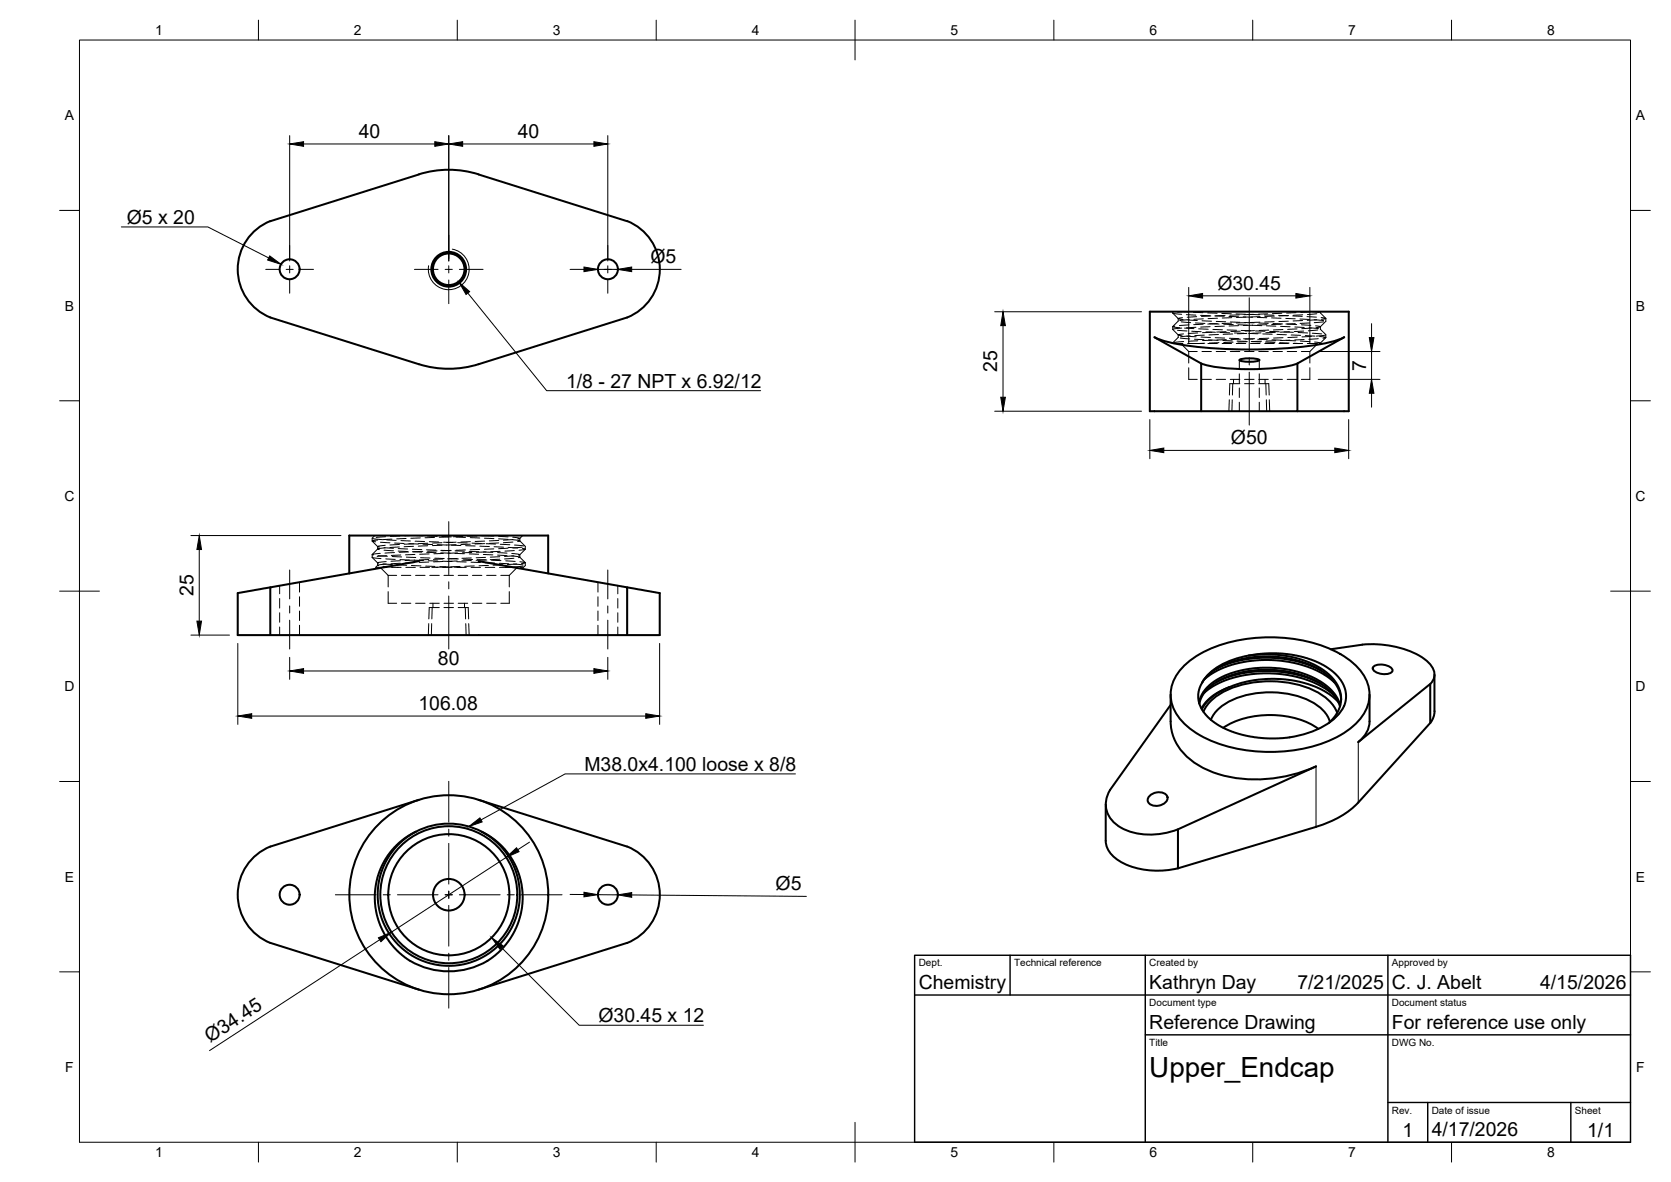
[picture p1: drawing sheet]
<svg xmlns="http://www.w3.org/2000/svg" width="420mm" height="297mm" viewBox="0 0 420 297" stroke-linecap="round" stroke-linejoin="round" font-family="sans-serif">
<!-- layer: Hidden -->
<g fill="none" stroke="#000" stroke-width=".25">
<path d="M294.9 78.3v.4M294.9 78.7l1.4 1.4-.1 .6M294.9 78.6l.4 .2 1.8 .2M297.3 79.8l-1.1 .3 1.3 .2M298.3 79.1l2.4 .1M298.9 78.4h-2.8M300.1 78.5l2.4 .1M300.9 79.6l-2.4 .1M301.9 79.3h2.3M303.6 78.6l2.4 .1M304.5 79.4l-2.4 .1M305.4 79.4l2.4 .1"/>
<path d="M306.1 80l-2.3 .1M307.2 78.8l2.4 .1M308 79.3l-2.4 .1M309 79.5l2.4 .1M309.7 79.8l-2.4 .1M310.8 78.9l2.4 .1M311.6 79.1l-2.4 .1M312.6 79.6l2.4 .1M313.3 79.7l-2.4 .1M314.3 79l2.4 .1M315.2 79l-2.4 .1M316.1 79.8h2.4"/>
<path d="M316.8 79.6l-2.3 .1M317.9 79.1l2.4 .1M318.7 78.9l-2.3 .1M319.7 79.9l2.4 .1M320.4 79.4l-2.4 .1M321.5 79.3l2.4 .1M322.3 78.7l-2.4 .1M324 79.3l-2.4 .1M325.1 79.4l2.3 .1M325.9 78.6l-2.4 .1M327.6 79.1l-2.4 .1M328.6 79.6l2.4 .1"/>
<path d="M329.4 78.4l-2.3 .1M329.9 78.3l1.8 .2M331.1 78.9l-2.4 .1M332 78.6l1.4 1.4v.7l-1.4 1.4M332 78.3v.3M332.2 79.8l1.2 .2-1.1 .2M295.4 81.9l-.5 .2 1.8 .3M296.1 83l2.4 .2M296.3 80.7l-1.4 1.4v.7l1.3 1.4 .1 .6-1.4 1.5h2.5M296.8 84.9l2.3 .3M296.9 86.3l2 2M297 80.9l2.4 .2"/>
<path d="M297.1 82.5l-2.2 .3M297.6 83.9l-1.4 .3 1 .2M297.6 85.8l-2.3 .2M297.8 82.5l2.4 .1M298.4 84.5l2.4 .1M298.6 86.3h2.6M298.7 80.4l2.4 .1M298.9 88.3h2.1M298.9 92.4v2.9h2.1M298.9 88.3v2.9M299 81.6l-2.4 .2M299 80.3l-2.4 .3"/>
<path d="M299.2 84.4l-2.3 .2M299.7 83.2l2.3 .2M300.3 85.2l2.4 .2M300.6 81.2l2.4 .1M300.7 82.3l-2.4 .1M301.2 83.7l-2.4 .1M301.2 85.6l-2.4 .2M301.4 82.6l2.4 .1M302 84.7l2.4 .1M302.2 88.3h2.4M302.2 95.3h2.4M302.2 80.6l2.4 .1"/>
<path d="M302.5 81.5l-2.4 .1M302.6 80.1l-2.4 .1M302.8 84.2l-2.4 .1M302.9 86.3h-1.7h1.3M303.2 83.4l2.4 .1M303.7 86.3h2.4M303.9 85.4l2.4 .1M304.1 81.3l2.4 .1M304.3 82.1l-2.4 .1M304.7 83.5l-2.4 .1M304.8 85.5l-2.4 .1M305 82.8l2.4 .1"/>
<path d="M305.5 84.9h2.4M305.8 88.3h2.4M305.8 95.3h2.4M305.8 80.8l2.4 .1M306.1 81.3l-2.4 .1M306.4 84.1l-2.4 .1M306.5 86.1l-2.4 .1M306.8 83.6h2.4M307.3 86.3h2.4M307.5 85.6l2.3 .1M307.7 81.5l2.4 .1M307.8 82h-2.3"/>
<path d="M308.3 83.4h-2.4M308.3 85.4l-2.4 .1M308.5 82.9l2.4 .1M309.1 85l2.4 .1M309.2 96.4h2.5M309.4 88.3h2.3M309.4 95.3h2.3M309.4 80.9l2.4 .1M309.7 81.2l-2.4 .1M309.9 83.9l-2.3 .1M310 96.4l-.1 2.9M310 86l-2.3 .1"/>
<path d="M310.2 95.3v1.1M310.4 83.7h2.3M310.9 86.3h2.3M311 85.7l2.4 .1M311.3 81.6l2.4 .1M311.4 81.8l-2.4 .1M311.6 90.5v2.2M311.6 93.9v2.4M311.6 97.5v2.4M311.9 83.2l-2.4 .1M311.9 85.2l-2.4 .1M312.1 83l2.4 .1"/>
<path d="M312.7 85.1l2.4 .1M312.9 88.3h2.4M312.9 95.3h2.4M312.9 96.4h2.4M312.9 81.1h2.4M313.2 81.1l-2.3 .1M313.5 83.8l-2.4 .1M313.6 85.9h-2.3M313.9 83.8l2.4 .1M314.4 86.3h2.4M314.6 85.8l2.4 .1M314.9 81.8h2.3"/>
<path d="M315 81.7l-2.4 .1M315.4 83.1l-2.3 .1M315.5 85.1l-2.4 .1M315.7 83.2h2.4M316.3 85.3l2.3 .1M316.5 88.3h2.4M316.5 95.3h2.4M316.5 96.4h2.5M316.5 81.2l2.4 .1M316.6 90.5v2.2M316.6 93.9v2.4M316.6 97.5v2.4"/>
<path d="M316.8 81l-2.4 .1M317.1 83.7h-2.4M317.2 85.8h-2.4M317.5 83.9l2.4 .1M318 86.3h2.4M318.1 95.3v1.1M318.2 86l2.4 .1M318.3 96.4l.1 2.9M318.4 81.9l2.4 .1M318.6 81.6l-2.4 .1M319 83h-2.4M319 85l-2.3 .1"/>
<path d="M319.3 83.3l2.3 .1M319.8 85.4l2.4 .1M320.1 81.3l2.4 .1M320.1 88.3h2.4M320.1 95.3h2.4M320.4 80.8l-2.4 .1M320.7 83.5l-2.4 .1M320.8 85.6l-2.4 .1M321.1 84l2.3 .1M321.6 86.3h2.4M321.8 86.1l2.3 .1M322 82l2.4 .1"/>
<path d="M322.1 81.5l-2.4 .1M322.6 82.8l-2.4 .1M322.6 84.9h-2.4M322.8 83.4l2.4 .1M323.3 80l2.4 .1M323.4 85.5l2.4 .1M323.7 81.5l2.4 .1M323.7 88.3h2.3M323.7 95.3h2.3M323.9 80.7l-2.3 .1M324.2 83.4l-2.4 .1M324.3 85.5l-2.3 .1"/>
<path d="M324.7 84.2l2.3 .1M325.2 86.3h2.3M325.3 86.3h1.4M325.6 82.2l2.3 .1M325.7 81.3l-2.4 .1M326.1 82.7l-2.3 .1M326.2 84.7l-2.4 .1M326.4 83.6l2.4 .1M326.9 80.2l2.3 .1M327 85.7l2.4 .2M327.2 88.3h2.2M327.2 81.6l2.4 .2"/>
<path d="M327.5 80.5l-2.4 .2M327.8 83.2l-2.4 .1M327.9 85.3l-2.4 .1M328.2 84.3l2.4 .2M328.7 86.3h2.4M329.1 82.4l2.4 .2M329.3 81.2l-2.4 .1M329.4 92.4v2.9h-2.2M329.7 82.5l-2.4 .1M329.8 84.5l-2.4 .2M330 83.7l2.3 .2M330.4 80.4l2.4 .2"/>
<path d="M330.5 85.9l1.5 .3-.3 .1 .3-.1M330.8 81.9l1.2 .2-1.1 .2M331.1 80.4l-2.4 .1M331.3 82.9l-2.3 .2M331.3 86.3l-1.9 2v2.9M331.5 85.1l-2.4 .2M331.8 84.5l1.6 .3-.7 .2M332 82.7l1.4 1.4M332 82.1v.6M332.8 80.9l-2.3 .2M333.3 84.2l-2.4 .3M333.4 84.1v.7"/>
<path d="M333.4 84.8l-1.4 1.4M338 84.8h.1M309.8 100.5v2.8M311.6 101.1v2.2M316.6 101.1v2.2M318.4 100.5l.1 2.8M93.6 135.3v.7l1.4 1.4v.6l-1.4 1.3v.8M93.7 135.3l2.4 .3M94.2 134.6l-.6 .6M95 135.7l-1.4 .2 .9 .3M95 139.6l2.4 .2M95.6 139.1l-2 .2 .3 .2"/>
<path d="M95.7 136.3l2.3 .1M96.6 137.6l2.3 .2M96.6 138.3l2.3 .1M96.8 137.7l-1.8 .3 .4 .1M96.9 137l-1.9 .3 .4 .2M97 134.9l-2.4 .2M97.2 139.6l-2.4 .2M97.2 135.7l2.4 .1M98.6 135.5l-2.4 .1M98.6 139.9l2.4 .1M99.2 138.9l-2.4 .1M99.2 136.5l2.4 .1"/>
<path d="M100.1 137.9l2.4 .1M100.1 138.5l2.4 .1M100.4 137.5l-2.4 .1M100.4 136.8l-2.4 .2M100.5 134.7l-2.4 .1M100.8 139.5l-2.4 .1M100.8 135.9l2.4 .1M102.1 135.3l-2.4 .1M102.7 138.7l-2.3 .1M102.8 136.6l2.4 .1M103.1 134.6h-1.4M103.7 138l2.4 .1"/>
<path d="M103.7 138.6l2.4 .2M104 137.3l-2.4 .1M104 136.7l-2.4 .1M104.3 139.3l-2.3 .1M104.4 136l2.4 .1M104.5 134.6l1.8 .1M105.7 135.2l-2.4 .1M106.3 138.6h-2.4M106.4 136.8h2.4M107.3 138.2l2.3 .1M107.3 138.8l2.3 .1M107.5 134.7l2.4 .1"/>
<path d="M107.5 137.1l-2.3 .2M107.6 136.5l-2.4 .1M107.9 139.2l-2.4 .1M107.9 136.1l2.4 .1M109.3 135.1h-2.4M109.9 138.4l-2.4 .1M109.9 136.9h4.8M110.8 138.3l2.4 .1M110.8 138.9l2.4 .1M111.1 134.8l2.4 .1M111.1 137l-2.4 .1M111.1 136.4l-2.3 .1"/>
<path d="M111.5 139.1l-2.4 .1M111.5 136.3h2.4M112.8 134.9l-2.4 .1M113.5 138.3l-2.4 .1M113.5 137l2.4 .1M114.4 138.4l2.4 .1M114.4 139.1l2.4 .1M114.7 135l2.4 .1M114.7 136.3h-2.4M115 139l-2.3 .1M115.1 136.4h2.4M116.4 134.8l-2.4 .1"/>
<path d="M117 138.2l-2.4 .1M117.1 137.1l2.4 .1M118 138.6h2.4M118 139.2l2.4 .1M118.2 135.1l2.4 .1M118.3 136.7l-2.4 .1M118.3 136.1l-2.4 .1M118.6 138.8l-2.4 .1M118.7 136.5l2.3 .1M120 134.7l-2.4 .1M120.6 138.1l-2.4 .1M120.6 137.3l2.4 .1"/>
<path d="M121.5 138.7l2.4 .1M121.5 139.3l2.4 .2M121.8 134.6l2.4 .1M121.8 135.2l2.4 .1M121.8 136.6l-2.4 .1M121.9 136l-2.4 .1M122.2 138.7l-2.4 .1M122.2 136.6l2.4 .1M122.5 134.6h-1.3M124.2 137.9l-2.4 .1M124.2 137.4l2.4 .1M125.1 138.9l2.4 .1"/>
<path d="M125.1 139.5l2.4 .1M125.4 134.8l2.3 .1M125.4 135.4l2.4 .2M125.4 136.4l-2.4 .2M125.4 135.8l-2.4 .1M125.7 139.9l-2.4 .1M125.8 138.6h-2.4M125.8 136.8l2.4 .1M127.7 137.8l-2.3 .1M127.8 137.6l2.4 .1M128.7 139.1l2 .3-.3 .1M128.7 139.7l2 .3-.3 .2"/>
<path d="M128.9 135l1.8 .3-.5 .2M128.9 135.6l1.8 .3-.5 .2M129 136.2l-2.4 .2M129 135.6l-2.4 .1M129.2 139.7l-2.3 .1M129.3 138.4l-2.3 .1M129.4 137l2.3 .2M130.7 135.3v.6l1.4 1.4v.7l-1.4 1.4M130.7 139.4v.6M131.3 137.5l-2.4 .2M131.4 137.8l.7 .2-1.6 .3M131.4 134.6l-.7 .7"/>
<path d="M70.3 147.2v2M70.3 150.4v2.4M70.3 154v2.4M70.3 157.6v2M75.3 146.3v2.5M75.3 150v2.4M75.3 153.6v2.3M75.3 157.1v2.5M93.6 140.1l1.4 1.4M93.6 140l.3 .2 1.9 .2M95 141.4v.7l-.6 .5h2.9M95.6 142.6l2 2"/>
<path d="M96.3 141.7l2.4 .2M96.3 142.3l2.4 .2M97 140.4l2.4 .2M97.1 141.1l-2.1 .3 .1 .1M97.1 141.8l-2.1 .3 .1 .1M97.6 144.6h2.1M97.6 148.7v2.9h2.1M97.6 144.6v2.9M98.5 142.6h2.4M99.9 142l2.4 .1M99.9 142.6h.2M100.6 140.6l2.4 .1"/>
<path d="M100.7 140.9l-2.4 .1M100.7 141.5l-2.4 .2M100.9 144.6h2.4M100.9 151.6h2.4M102 142.6h2.4M102.2 140l2.3 .1M103.4 142.1l2.4 .1M104.1 140.8l2.4 .1M104.2 140.7l-2.3 .2M104.2 141.4l-2.3 .1M104.5 144.6h2.4M104.5 151.6h2.4"/>
<path d="M105.3 141h.1M105.6 142.6h2.4M105.7 140.2h2.4M107 142.3l2.4 .1M107.7 140.9l2.4 .1M107.8 140.6l-2.4 .1M107.8 141.3h-2.4M107.9 152.7h2.5M108.1 144.6h2.3M108.1 151.6h2.3M108.5 156.7v2.9M108.6 142.6h1.5"/>
<path d="M108.7 152.7l-.1 2.8M108.9 151.6v1.1M109.3 140.3l2.4 .1M110.6 142.4l2.4 .1M111.3 141l2.4 .1M111.3 142.6h2.4M111.4 140.5l-2.4 .1M111.4 141.1l-2.4 .1M111.6 144.6h2.4M111.6 151.6h2.4M111.6 152.7h2.4M112.1 142.5h-2.4"/>
<path d="M112.9 140.4l2.4 .1M114.2 142.5l1.8 .1M114.9 141.1l2.3 .1M114.9 142.6h2.3M115 140.3l-2.4 .1M115 141l-2.4 .1M115.2 144.6h2.4M115.2 151.6h2.4M115.2 152.7h2.5M115.7 142.4h-2.4M116.5 140.5l2.3 .1M116.8 151.6v1.1"/>
<path d="M117 152.7l.1 2.8M117.1 156.7l.1 2.9M118.4 141.3l2.4 .1M118.4 142.6h2.4M118.5 140.2l-2.4 .1M118.5 140.9h-2.4M118.8 144.6h2.4M118.8 151.6h2.4M119.3 142.2l-2.4 .1M120 140.6l2.4 .1M122 141.4l2.4 .1M122 142.6h2.4"/>
<path d="M122.1 140.1l-2.4 .1M122.1 140.7l-2.4 .1M122.4 144.6h2.3M122.4 151.6h2.3M122.8 142.1l-2.4 .1M123.6 140.8l2.4 .1M125.6 141.5l2.3 .2M125.6 142.6h1.5M125.7 140.5l-2.4 .1M125.9 144.6h2.2M126.4 141.9l-2.4 .1M127.2 140.9l2.3 .2"/>
<path d="M128 142.5l-.9 .1h2.5M128.1 148.7v2.9h-2.2M129.1 141.7l2.4 .3M129.2 140.3l-2.3 .2M129.9 141.7l-2.3 .2M130 142.6l-1.9 2v2.9M130.7 140l1.4 1.4M130.7 141.2l1.4 .2-1 .2M131.6 142.3l-2.4 .2M132.1 141.4v.7l-.5 .5h-.8M150.3 146.3v2.5M150.3 150v2.4"/>
<path d="M150.3 153.6v2.3M150.3 157.1v2.5M155.3 147.2v2M155.3 150.4v2.4M155.3 154v2.4M155.3 157.6v2"/>
</g>
<!-- layer: Visible -->
<g fill="none" stroke="#000" stroke-width=".51">
<path d="M105.3 43.8a24.7 24.7 0 0 1 15 0l37.4 11.8a13 13 0 0 1 8.2 12.1 13 13 0 0 1-8.2 12.1l-37.4 11.7a25.1 25.1 0 0 1-15 0l-37.3-11.7a13.1 13.1 0 0 1-8.2-12.1 13.1 13.1 0 0 1 8.2-12.1l37.3-11.8M302 91.3a48.4 48.4 0 0 0 17.6 1.3l4.5-.6 2.2-.7M311.8 90.3a8.4 8.4 0 0 1 4.9 .2 7.5 7.5 0 0 1-5.1 0zM338 84.8l-11.8 6.5v12h-24.2M338 84.7a40.4 40.4 0 0 1-13.5 2.7 114.5 114.5 0 0 1-30.3-1.3l-3.9-1.3 11.7 6.5v12h-12.9v-25h50v25h-12.9M87.8 144.1v-9.5h50v9.5M105.3 141l-37.3 6.6v12M120.3 141l37.4 6.6v12h-97.9v-10.6l8.2-1.4M157.7 147.6l8.2 1.4v10.6h-8.2M294.3 174.6v6.7a13.1 13.1 0 0 0 7.7 11.4 33.1 33.1 0 0 0 25.9 1.1l3-1.2-34.7 15.8v9.8M294.3 177.2l-15.2 21.4a6.5 6.5 0 0 0 2.8 9.4 17.4 17.4 0 0 0 14.3 .4M297.4 167.6a28.5 28.5 0 0 1 16.9-7.2 38.3 38.3 0 0 1 22.7 4 14 14 0 0 1 7.1 8.2 10 10 0 0 1-4 10 32.1 32.1 0 0 1-19.7 6.4 35.6 35.6 0 0 1-20.4-5.3 11.2 11.2 0 0 1-5.6-9.8 10.1 10.1 0 0 1 3-6.3z"/>
<path d="M301.5 176.7l.6-1.9 1.3-1.9 1.8-1.6 2.4-1.3 2.4-1 2.8-.7 2.9-.4 3.6-.1 3.5 .3 2.9 .6 3.1 1 2.2 1 2.1 1.3 2.1 1.8 1.1 1.8 .7 1.7M301.6 176.8l.6-1.8 1.4-1.8 1.5-1.3 2.4-1.4 2.9-1.1 2.9-.7 2.5-.3 3.2-.1 3.6 .3 3.1 .6 2 .6 2.8 1.1 2.5 1.5 1.5 1.3 1.6 1.9 .8 1.9M302.6 178.8a12.3 12.3 0 0 1 7.5-6 27.4 27.4 0 0 1 21.4 1.3 10 10 0 0 1 4.7 5M302.8 170.7l1.4-1.1 1.7-1 3.9-1.6 4.4-.9 4.8-.3 5.1 .5 4.7 1.2 3.6 1.7 3.1 2.2M302.8 174.1l3.2-2.2 4.2-1.6 4.6-.9 4.6-.2 4.6 .5 5 1.3 4 1.9 2.5 1.9M305.7 168.1l2.6-1.1 3.2-1 4.1-.6 3.8-.1 3.4 .3 3 .5 3.5 1.1 2.7 1.3M305.7 171.5l2.6-1.2 3.6-1 4.4-.6 2.9-.1 3.4 .3 3.5 .6 3 1 2.9 1.3M309.1 172.7a12.9 12.9 0 0 0-6.9 5.5M309.1 172.7l3.2-1.1 4.1-.8 4.2-.2 4.2 .3 4.2 1 3 1.3 2.3 1.3 2.2 1.9M309.1 172.7l-2.2 1-2.1 1.2-1.6 1.6-1.1 1.6M314 164.7a17.8 17.8 0 0 0-11.2 6l-.5 .8M314 164.7l5-.5 4.6 .2 4.9 1 4 1.6 1.9 1.2 1.3 1.1 1.9 2.4 .6 1.5 .3 1.5-.2 1.6-.3 1.1"/>
<path d="M314 164.7l3.2-.2h2.4l3.1 .2 2.5 .5 2.7 .8 2.5 1 1.8 1 1.8 1.4 1.3 1.3 1 1.4 .6 1.5 .3 1.9-.2 1.9-.7 1.7-.8 1.2-1.4 1.4M334.6 163.2l7.9-1.2a23.6 23.6 0 0 1 16.3 4.1 3.9 3.9 0 0 1 1.4 5.1l-.6 .7M337.2 175.8l-.3-1.7-.6-1.5-1.5-2-1.7-1.5-2.1-1.3-1.9-.9-2.9-.9-3.4-.7-3.3-.3h-2.6l-3.2 .3-2.6 .5-2 .7-2.8 1.3-2 1.4-1.3 1.3-1 1.4-.5 1.3-.2 1.3 .1 1.6 .5 1.6 .7 1.2 1.4 1.6 1.2 .9 2.9 1.8 4.6 1.5 4.8 .8h5.2a24.5 24.5 0 0 0 12.7-4.8 9.9 9.9 0 0 0 2.6-3.3M344.4 174.6v6.7a6.7 6.7 0 0 1-2.9 5.2M345.3 167.6a3.8 3.8 0 0 1 4.8 .6 .84 .84 0 0 1-.8 1.1 4 4 0 0 1-4.1-1.1zM360.7 169.6v9.6l-.5 1.5-.5 1M289.1 200a3.1 3.1 0 0 1 4.3-.1 1.73 1.73 0 0 1-1.4 2.4 2.57 2.57 0 0 1-3.4-1v-.5zM304.5 180.9a10.7 10.7 0 0 1 6.7-5.6 23.7 23.7 0 0 1 19.9 1.9 8.1 8.1 0 0 1 3.3 4.2M307.6 182.9a23.3 23.3 0 0 1 23.1-.3l.8 .6M341.5 186.5l18.1-14.6v9.8l-18.1 20a23.2 23.2 0 0 1-10.6 6.1M68 212.7a13 13 0 0 0-8.2 12.1 13 13 0 0 0 8.2 12.2M104.5 209l-1.7 1-2.4 1.7-2.8 3.1-1.3 2.1-.9 2-.7 2.4-.4 2.9v2.3l.3 2.4 .6 2.4 .8 2.2 2.1 3.4 1.7 2 2 1.7a19.1 19.1 0 0 0 20.8 .9"/>
<path d="M104.5 209l-2.2 1.4-2.4 2.1-1.9 2.4-1.5 2.8-.9 2.4-.6 3.3 .1 3.3 .4 2.6 .9 2.6 1.5 2.8 2.1 2.6 2.1 1.8 2 1.4 3.1 1.3 2.7 .7 2.9 .2 2.8-.2 2.5-.6 3.3-1.4 2.4-1.6 2-1.7 1.9-2.5 1.5-2.6 .9-2.8 .5-2.9v-3l-.5-3.1-.9-2.6-1.4-2.6-2.1-2.6-2.4-2.1-2.2-1.4M104.6 209a17.9 17.9 0 0 1 16.5 0M105.3 201l-37.3 11.8M120.3 201l37.4 11.8M121.1 209l1.8 1 2.2 1.6 1.8 1.8 1.7 2.3 1.2 2.2 .9 2.5 .4 1.8 .3 2.9-.1 2.6-.4 2.1-.8 2.5-1.2 2.6-1.2 1.8-1.9 2.2-3.3 2.6M157.7 212.7a13 13 0 0 1 8.2 12.1 13 13 0 0 1-8.2 12.2M278 211.3a6.5 6.5 0 0 0 3.9 5.3 20.5 20.5 0 0 0 14.3 1.6M278 202.1v9.2M330.9 207.8l-34.7 10.4M68 236.9l37.3 11.8M157.7 236.9l-37.4 11.8"/>
<circle cx="72.8" cy="67.7" r="2.51"/>
<circle cx="112.8" cy="67.7" r="4.4"/>
<circle cx="112.8" cy="67.7" r="4.2"/>
<circle cx="112.8" cy="67.7" r="4"/>
<circle cx="152.9" cy="67.7" r="2.51"/>
<circle cx="72.8" cy="224.8" r="2.51"/>
<circle cx="112.8" cy="224.8" r="25"/>
<circle cx="112.8" cy="224.8" r="17.2"/>
<circle cx="112.8" cy="224.8" r="4"/>
<circle cx="112.9" cy="224.9" r="15.2"/>
<circle cx="152.9" cy="224.9" r="2.51"/>
</g>
<!-- layer: Hidden Narrow -->
<path d="M309.2 96.4l-.1 2.9M319 96.4l.1 2.9M309.1 100.5l-.1 2.8M319.2 100.5l.1 2.8M107.8 156.7l-.1 2.9M107.9 152.7l-.1 2.8M117.7 152.7l.1 2.8M117.9 156.7l.1 2.9" fill="none" stroke="#000" stroke-width=".25"/>
<!-- layer: Visible Narrow -->
<path d="M113.7 62.6a5.1 5.1 0 0 1 4.2 6 5.1 5.1 0 0 1-6 4.1 5.1 5.1 0 0 1-4.1-5.9M330.9 192.6v15.2M341.5 186.5v15.2" fill="none" stroke="#000" stroke-width=".25"/>
<!-- layer: BORDER -->
<g fill="none" stroke="#000" stroke-width=".25">
<path d="M20 10.1h390v276.9h-390zM65 5.1v5M115 5.1v5M165 5.1v5M215 5.1v10M265 5.1v5M315 5.1v5M365 5.1v5M15 52.9h5M410 52.9h5M15 100.7h5M410 100.7h5"/>
<path d="M15 148.6h10M405 148.6h10M15 196.4h5M410 196.4h5M15 244.2h5M410 244.2h5M65 287v5M115 287v5M165 287v5M215 282.1v9.9M265 287v5M315 287v5"/>
<path d="M365 287v5"/>
</g>
<!-- layer: TITLEBLOCK -->
<path d="M230 240.1h180v46.9h-180zM230 250h180M254 240.1v9.9M288 240.1v46.9M349 240.1v46.9M288 260.1h122M349 277.1h61M359 277.1v9.9M395 277.1v9.9" fill="none" stroke="#000" stroke-width=".36"/>
<!-- layer: Smart Centers -->
<g fill="none" stroke="#000" stroke-width=".25">
<path d="M112.8 59.1v5.9M66.8 67.7h3.3M71.9 67.7h1.8M72.8 61.7v3.3M72.8 66.8v1.8M72.8 70.4v3.3M75.5 67.7h3.3M104.2 67.7h6M111.9 67.7h1.8M112.8 66.8v1.8M112.8 70.4v5.9M115.5 67.7h6"/>
<path d="M146.8 67.7h3.4M151.9 67.7h1.8M152.8 61.7v3.3M152.8 66.8v1.8M152.8 70.4v3.3M155.5 67.7h3.3M314.1 74.8v13.4M314.1 89.9v1.8M314.1 93.5v13.3M112.8 131.1v13.3M72.8 143.2v7.3M72.8 152.3v1.8"/>
<path d="M72.8 155.9v7.2M112.8 146.2v1.8M112.8 149.8v13.3M152.8 143.2v7.3M152.8 152.3v1.8M152.8 155.9v7.2M112.8 196.3v10.3M112.8 208.4v1.7M112.8 211.9v10.3M84.3 224.9h10.3M96.4 224.9h1.7M99.9 224.9h10.3"/>
<path d="M111.9 224.9h1.8M112.8 224v1.7M112.8 227.5v10.3M112.8 239.6v1.7M115.5 224.9h10.3M127.5 224.9h1.8M131.1 224.9h10.2M112.8 243.1v10.3"/>
</g>
<!-- layer: FD_Dimensions -->
<g fill="none" stroke="#000" stroke-width=".25">
<path d="M72.8 34.1v31.5M76.3 36.2h33M112.8 34.1v31.5M116.3 36.2h33M152.8 34.1v31.5M143.3 67.7h3.5M150.3 67.7h5M158.8 67.7h12.5M250.1 78.3h36.9M298.9 72.2v14M302.4 74.3h23.4M329.4 72.2v14"/>
<path d="M252.2 81.8v18M331.4 88.3h15.6M331.4 95.3h15.6M344.9 81.3v3.5M344.9 88.3v7M344.9 98.8v3.5M250.1 103.3h36.9M289.1 105.4v9.9M292.6 113.2h43M339.1 105.4v9.9M48 134.6h37.7M50.1 138.1v18"/>
<path d="M48 159.6h9.7M59.8 161.7v20.3M63.3 179.9h99.1M72.8 165.2v5.5M76.3 168.6h73M152.8 165.2v5.5M165.9 161.7v20.3M127.3 215.5l-28.9 18.8M133.1 211.6l-2.9 1.9M95.5 236.2l-42.8 27.8M143.3 224.8h3.5M150.3 224.8l5 .1"/>
<path d="M158.8 224.9l44 .4"/>
</g>
<g fill="#000" stroke="#000" stroke-width=".25">
<path d="M72.8 36.2l3.5-.6v1.2zM109.3 35.6l3.5 .6-3.5 .6zM112.8 36.2l3.5-.6v1.2zM149.3 35.6l3.5 .6-3.5 .6zM146.8 67.1l3.5 .6-3.5 .6zM155.3 67.7l3.5-.6v1.2zM298.9 74.3l3.5-.5v1.1zM325.8 73.8l3.6 .5-3.6 .6zM251.6 99.8h1.2l-.6 3.5zM252.2 78.3l.6 3.5h-1.2zM344.3 84.8h1.2l-.6 3.5zM344.9 95.3l.6 3.5h-1.2z"/>
<path d="M289.1 113.2l3.5-.6v1.2zM335.6 112.6l3.5 .6-3.5 .6zM50.1 134.6l.6 3.5h-1.2zM49.5 156.1h1.2l-.6 3.5zM59.8 179.9l3.5-.5v1.1zM72.8 168.6l3.5-.6v1.2zM149.3 168l3.5 .6-3.5 .6zM162.4 179.4l3.5 .5-3.5 .6zM127.3 215.5l2.6-2.5 .6 1zM95.1 235.7l3.3-1.4-2.6 2.4zM146.8 224.2l3.5 .6-3.5 .6zM155.3 224.9l3.5-.6v1.2z"/>
</g>
<!-- layer: Hole Notes -->
<path d="M67.8 64.3l2.9 2.1-3.4-1.1zM115.4 70.9l2.7 2.4-.9 .7zM117.9 207.7l2.8-2.2 .5 1.1zM123.6 235.6l2.9 2.1-.8 .8z" fill="#000" stroke="#000" stroke-width=".25"/>
<path d="M30.5 57h21.8l15.3 7.8M117.6 73.6l19.9 24.6h53.8M200 194.5h-57.9l-21.2 11.5M126.1 238.1l19.5 19.5h31.3" fill="none" stroke="#000" stroke-width=".25"/>
<text font-size="7" x="289" y="270.6">Upper_Endcap</text>
<g font-size="4.9">
<text x="90.2" y="34.7">40</text>
<text x="130.2" y="34.7">40</text>
<text x="31.9" y="56.3">Ø5 x 20</text>
<text x="163.5" y="66.2">Ø5</text>
<text x="306.1" y="72.8">Ø30.45</text>
<text x="250.7" y="93.5" transform="rotate(-90 250.7 93.5)">25</text>
<text x="343.5" y="93.2" transform="rotate(-90 343.5 93.2)">7</text>
<text x="142.3" y="97.5">1/8 - 27 NPT x 6.92/12</text>
<text x="309.5" y="111.6">Ø50</text>
<text x="48.6" y="149.8" transform="rotate(-90 48.6 149.8)">25</text>
<text x="110.1" y="167.2">80</text>
<text x="105.2" y="178.5">106.08</text>
<text x="146.9" y="193.8">M38.0x4.100 loose x 8/8</text>
<text x="195" y="223.7">Ø5</text>
<text x="231" y="248.5">Chemistry</text>
<text x="289" y="248.5">Kathryn Day</text>
<text x="326.2" y="248.5">7/21/2025</text>
<text x="350" y="248.5">C. J. Abelt</text>
<text x="387.2" y="248.5">4/15/2026</text>
<text x="150.5" y="256.9">Ø30.45 x 12</text>
<text x="52.9" y="262.1" transform="rotate(-33 52.9 262.1)">Ø34.45</text>
<text x="289" y="258.6">Reference Drawing</text>
<text x="350" y="258.6">For reference use only</text>
<text x="352.6" y="285.7">1</text>
<text x="360" y="285.5">4/17/2026</text>
<text x="399.1" y="285.7">1/1</text>
</g>
<g font-size="3.5">
<text x="39" y="8.8">1</text>
<text x="89" y="8.8">2</text>
<text x="139" y="8.8">3</text>
<text x="189" y="8.8">4</text>
<text x="239" y="8.8">5</text>
<text x="289" y="8.8">6</text>
<text x="339" y="8.8">7</text>
<text x="389" y="8.8">8</text>
<text x="16.3" y="30.2">A</text>
<text x="411.3" y="30.2">A</text>
<text x="16.3" y="78">B</text>
<text x="411.3" y="78">B</text>
<text x="16.2" y="125.9">C</text>
<text x="411.2" y="125.9">C</text>
<text x="16.2" y="173.7">D</text>
<text x="411.2" y="173.7">D</text>
<text x="16.3" y="221.6">E</text>
<text x="411.3" y="221.6">E</text>
<text x="16.4" y="269.4">F</text>
<text x="411.4" y="269.4">F</text>
<text x="39" y="290.8">1</text>
<text x="89" y="290.8">2</text>
<text x="139" y="290.8">3</text>
<text x="189" y="290.8">4</text>
<text x="239" y="290.8">5</text>
<text x="289" y="290.8">6</text>
<text x="339" y="290.8">7</text>
<text x="389" y="290.8">8</text>
</g>
<g font-size="2.5">
<text x="231" y="242.9">Dept.</text>
<text x="255" y="242.9">Technical reference</text>
<text x="289" y="242.9">Created by</text>
<text x="350" y="242.9">Approved by</text>
<text x="289" y="252.8">Document type</text>
<text x="350" y="252.8">Document status</text>
<text x="289" y="262.9">Title</text>
<text x="350" y="262.9">DWG No.</text>
<text x="350" y="279.9">Rev.</text>
<text x="360" y="279.9">Date of issue</text>
<text x="396" y="279.9">Sheet</text>
</g>
</svg>
